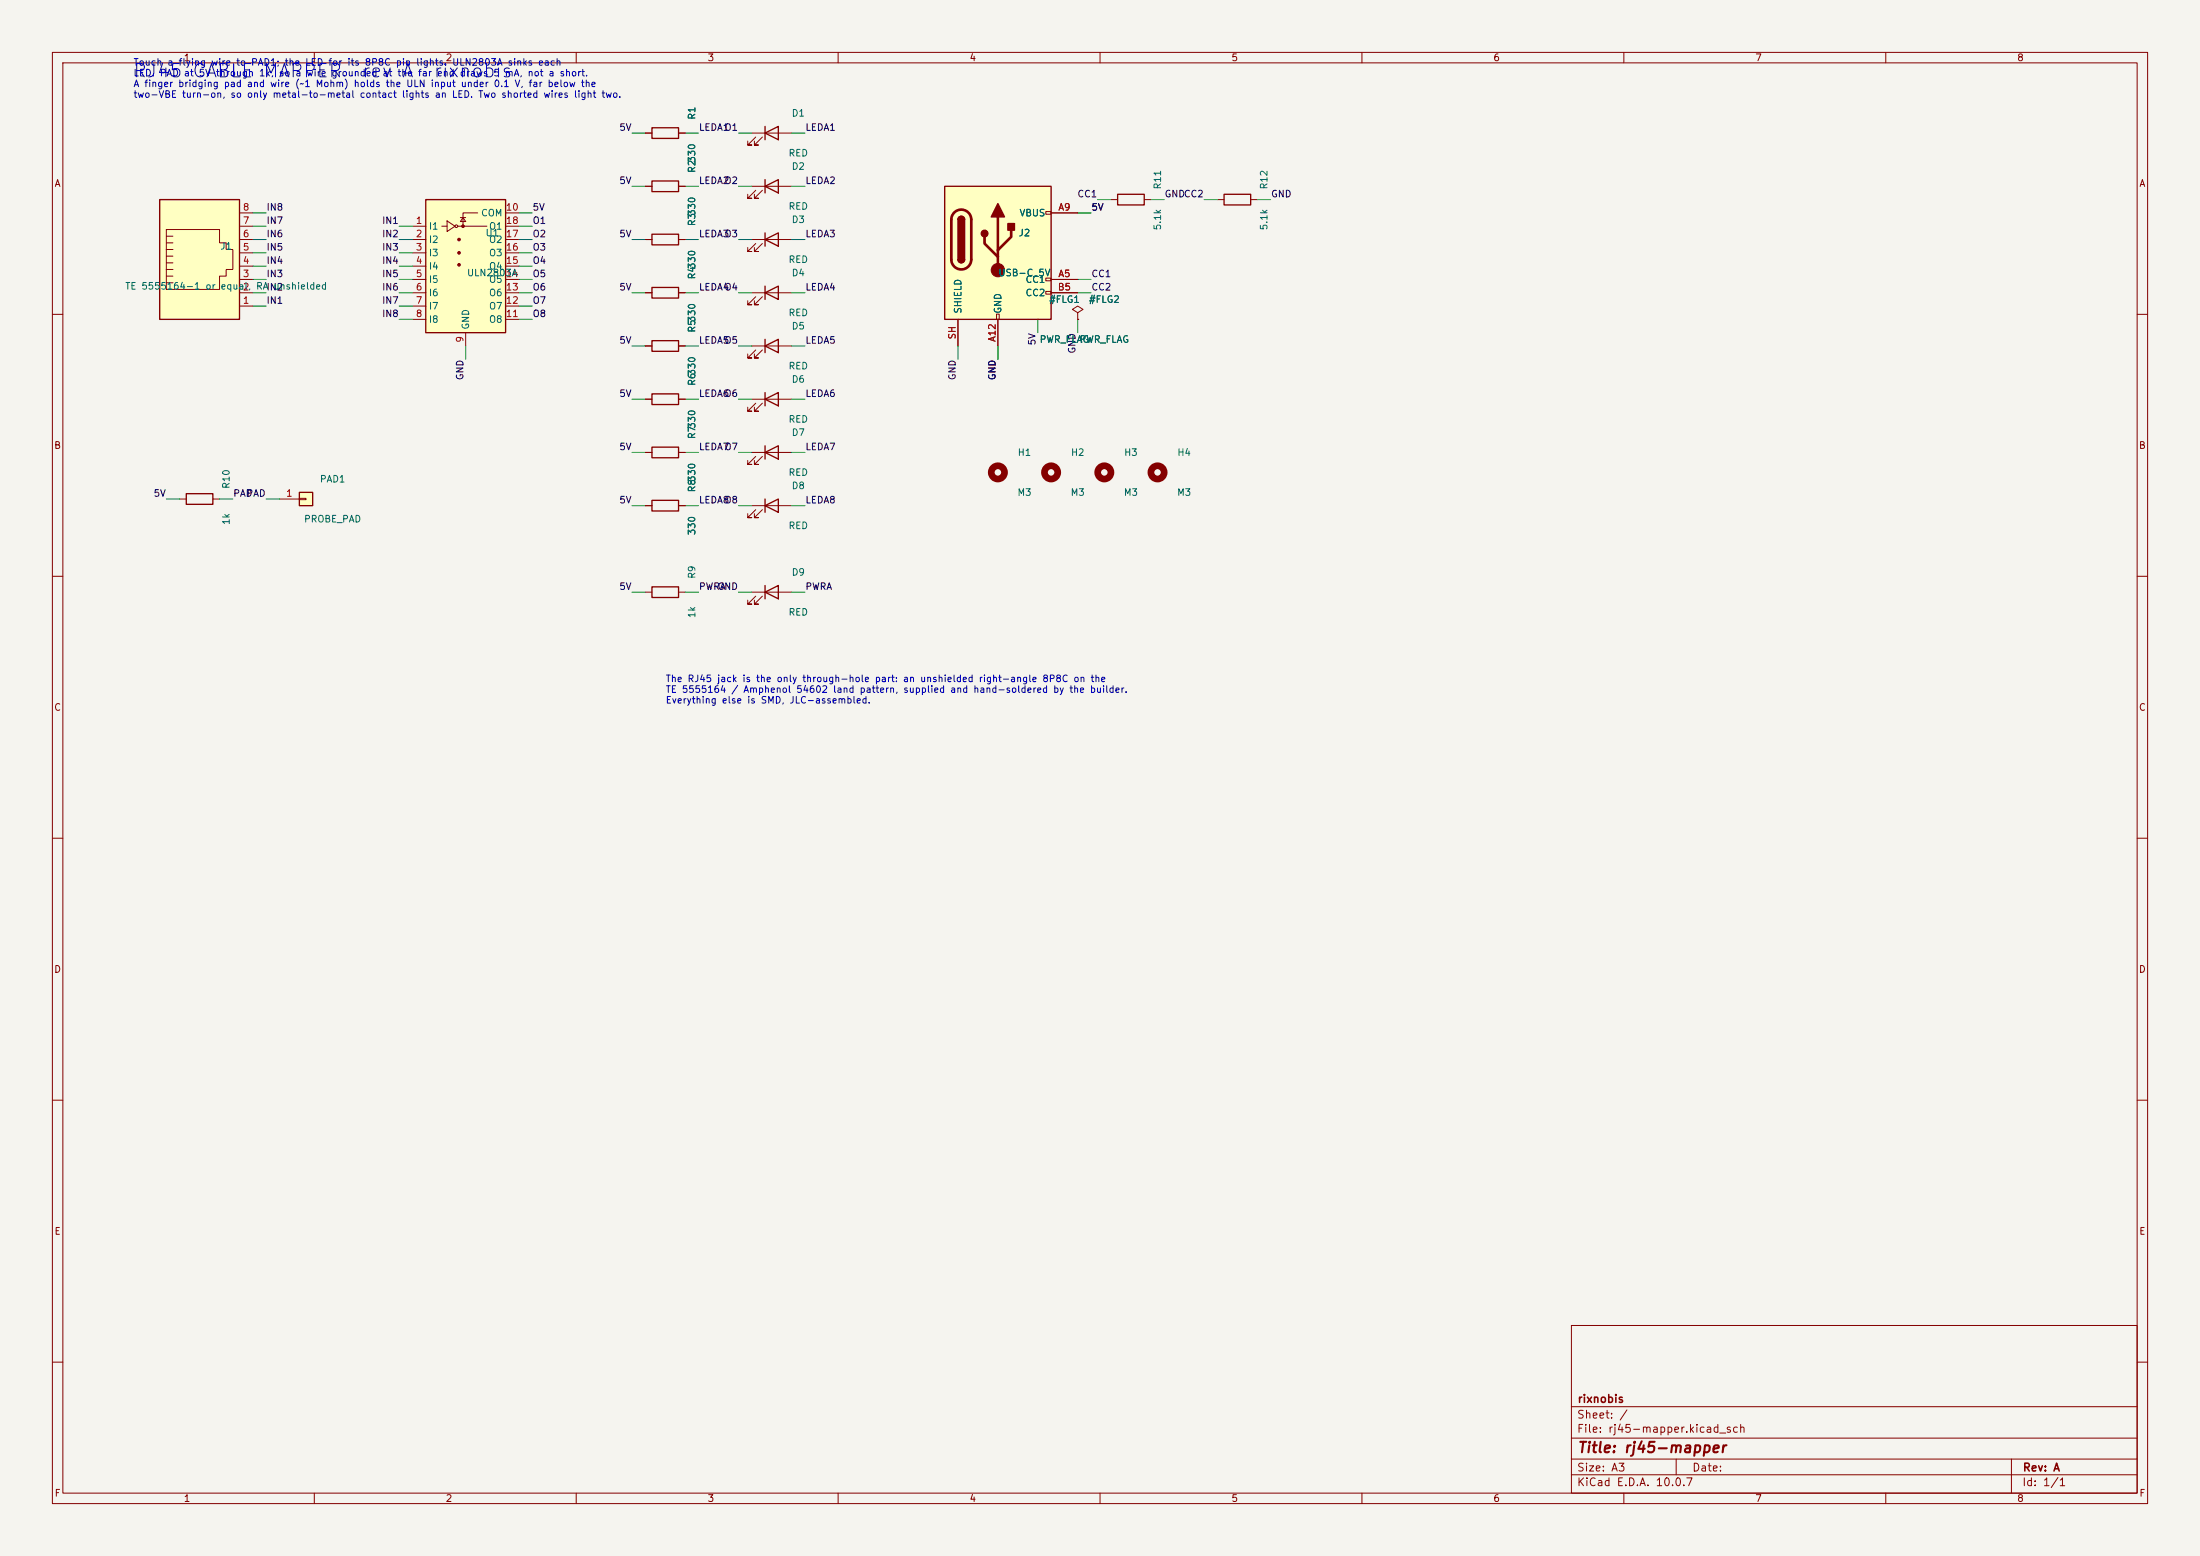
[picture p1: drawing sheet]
<svg xmlns="http://www.w3.org/2000/svg" width="420mm" height="297mm" viewBox="0 0 420 297" stroke-linecap="round" stroke-linejoin="round" font-family="sans-serif">
<path d="M0 0h420v297h-420z" fill="#f5f4ef" stroke="#f5f4ef" stroke-width=".19"/>
<g fill="none" stroke="#840000" stroke-width=".19">
<path d="M10 10h400v277h-400zM12 12h396v273h-396zM60 10v2M110 10v2M160 10v2M210 10v2M260 10v2M310 10v2M360 10v2M10 60h2M143.5 66h7.6M144.3 66.8l-1.6 1.5h.8h-.8v-.7"/>
<path d="M145.5 66.8l-1.5 1.5h.8h-.8v-.7M408 60h2M34.3 95.3h1.3M40.6 95.3h1.3M123.2 86.4h1.3M129.5 86.4h1.3M10 110h2M408 110h2M10 160h2M408 160h2M10 210h2M408 210h2"/>
<path d="M300 253h108v32h-108zM10 260h2M300 278.5h108M300 274.5h108M300 268.5h108M320 278.5v3M384 278.5v6.5M408 260h2M60 285v2M110 285v2M160 285v2M210 285v2"/>
<path d="M260 285v2M300 281.5h108M310 285v2M360 285v2"/>
</g>
<path d="M146 66l2.6-1.2v2.5zM146 64.8v2.5M35.6 94.2h5v2.1h-5zM124.5 85.3h5v2.1h-5z" fill="none" stroke="#840000" stroke-width=".25"/>
<path d="M57.1 94h2.6v2.5h-2.6z" fill="#ffffc2"/>
<path d="M146 76.2l2.6-1.3v2.6zM146 74.9v2.6M57.1 94h2.6v2.5h-2.6z" fill="none" stroke="#840000" stroke-width=".25"/>
<path d="M143.5 76.2h7.6M144.3 77l-1.6 1.5h.8h-.8v-.8M145.5 77l-1.5 1.5h.8h-.8v-.8M53.3 95.3h3.8M57.1 95.1h1.3v.3h-1.3z" fill="none" stroke="#840000" stroke-width=".19"/>
<path d="M30.5 38.1h15.2v22.9h-15.2z" fill="#ffffc2"/>
<g fill="none" stroke="#840000" stroke-width=".19">
<path d="M31.7 48.9h1.3M31.7 50.2h1.3M31.7 51.4h1.3M31.7 52.7h1.3M31.7 54h1.3M31.7 43.8h10.2v2.6h1.3v1.2h1.2v3.8h-1.2v1.3h-1.3v2.5h-10.2zM31.7 47.6h1.3M31.7 45.1h1.3M31.7 46.4h1.3M45.7 58.4h2.6M45.7 55.9h2.6M45.7 53.3h2.6"/>
<path d="M45.7 50.8h2.6M45.7 48.3h2.6M45.7 45.7h2.6M45.7 43.2h2.6M45.7 40.6h2.6M123.2 96.5h1.3M129.5 96.5h1.3M143.5 86.4h7.6M143.5 96.5h7.6M144.3 87.1l-1.6 1.5h.8h-.8v-.7M144.3 97.3l-1.6 1.5h.8h-.8v-.8M145.5 87.1l-1.5 1.5h.8h-.8v-.7"/>
<path d="M145.5 97.3l-1.5 1.5h.8h-.8v-.8M123.2 113h1.3M129.5 113h1.3M143.5 113h7.6M144.3 113.8l-1.6 1.5h.8h-.8v-.7M145.5 113.8l-1.5 1.5h.8h-.8v-.7"/>
</g>
<path d="M30.5 38.1h15.2v22.9h-15.2zM124.5 95.5h5v2h-5zM146 86.4l2.6-1.3v2.5zM146 96.5l2.6-1.2v2.5zM146 85.1v2.5M146 95.3v2.5M124.5 112h5v2h-5zM146 113l2.6-1.2v2.5zM146 111.8v2.5" fill="none" stroke="#840000" stroke-width=".25"/>
<path d="M81.3 38.1h15.2v25.4h-15.2z" fill="#ffffc2"/>
<g fill="none" stroke="#840000" stroke-width=".25">
<path d="M81.3 38.1h15.2v25.4h-15.2zM124.5 34.5h5v2.1h-5zM124.5 24.4h5v2h-5zM146 35.6l2.6-1.3v2.5zM146 25.4l2.6-1.3v2.6zM146 24.1v2.6M146 34.3v2.5M213.4 37.1h5v2h-5zM233.7 37.1h5.1v2h-5.1zM124.5 54.9h5v2h-5zM124.5 44.7h5v2h-5zM146 55.9l2.6-1.3v2.6z"/>
<path d="M146 45.7l2.6-1.2v2.5zM146 44.5v2.5M146 54.6v2.6M124.5 75.2h5v2h-5zM124.5 65h5v2.1h-5z"/>
</g>
<g fill="none" stroke="#840000" stroke-width=".19">
<path d="M123.2 35.6h1.3M123.2 25.4h1.3M129.5 35.6h1.3M129.5 25.4h1.3M143.5 35.6h7.6M143.5 25.4h7.6M144.3 36.3l-1.6 1.5h.8h-.8v-.7M144.3 26.2l-1.6 1.5h.8h-.8v-.8M145.5 36.3l-1.5 1.5h.8h-.8v-.7M145.5 26.2l-1.5 1.5h.8h-.8v-.8M212.1 38.1h1.3M218.4 38.1h1.3"/>
<path d="M232.4 38.1h1.3M238.8 38.1h1.2M78.7 43.2h2.6M78.7 45.7h2.6M78.7 48.3h2.6M78.7 50.8h2.6M78.7 53.3h2.6M78.7 55.9h2.6M78.7 58.4h2.6M84.3 43.2h1M85.3 42.2l1.6 1-1.6 1zM87.4 43.2h5.6"/>
<path d="M87.9 41.5h1M88.4 41.5l.5 .8h-1zM91.2 40.6h-2.8v2.6M96.5 43.2h2.6M96.5 45.7h2.6M96.5 48.3h2.6M96.5 50.8h2.6M96.5 53.3h2.6M96.5 55.9h2.6M96.5 58.4h2.6M96.5 40.6h2.6M123.2 45.7h1.3"/>
<path d="M123.2 55.9h1.3M129.5 45.7h1.3M129.5 55.9h1.3M143.5 45.7h7.6M143.5 55.9h7.6M144.3 56.6l-1.6 1.6h.8h-.8v-.8M144.3 46.5l-1.6 1.5h.8h-.8v-.8M145.5 56.6l-1.5 1.6h.8h-.8v-.8M145.5 46.5l-1.5 1.5h.8h-.8v-.8M198.1 59.7l1-.6-1-.7-1 .7 1 .6v1.3M205.7 59.7l1.1-.6-1.1-.7-1 .7 1 .6v1.3M78.7 61h2.6"/>
<path d="M88.9 63.5v2.5M96.5 61h2.6M123.2 76.2h1.3M123.2 66h1.3M129.5 76.2h1.3M129.5 66h1.3M198.1 61h.1M205.7 61h.1"/>
<circle cx="87.1" cy="43.2" r=".25"/>
</g>
<g fill="#840000" stroke="#840000" stroke-width=".19">
<circle cx="87.6" cy="45.7" r=".25"/>
<circle cx="87.6" cy="48.3" r=".25"/>
<circle cx="87.6" cy="50.5" r=".25"/>
<circle cx="88.4" cy="43.2" r=".25"/>
</g>
<circle cx="221" cy="90.2" r="1.27" fill="none" stroke="#840000" stroke-width="1.3"/>
<path d="M180.3 35.6h20.4v25.4h-20.4z" fill="#ffffc2"/>
<g fill="none" stroke="#840000" stroke-width=".19">
<path d="M123.2 25.4h1.3M123.2 35.6h1.3M129.5 25.4h1.3M129.5 35.6h1.3M123.2 55.9h1.3M123.2 45.7h1.3M129.5 55.9h1.3M129.5 45.7h1.3M190.2 59.9h.6v1.1h-.6zM199.6 40.4h1.1v.5h-1.1zM199.6 53.1h1.1v.5h-1.1zM199.6 55.6h1.1v.5h-1.1z"/>
<path d="M200.7 53.3h5M200.7 40.6h5M200.7 55.9h5M123.2 66h1.3M123.2 76.2h1.3M129.5 66h1.3M129.5 76.2h1.3M182.9 61v5M190.5 61v5M198.1 61h.1M205.7 61h.1M123.2 86.4h1.3"/>
<path d="M123.2 96.5h1.3M129.5 86.4h1.3M129.5 96.5h1.3"/>
</g>
<path d="M180.3 35.6h20.4v25.4h-20.4zM182.9 41.9a.64 .64 0 0 1 .6-.6 .64 .64 0 0 1 .6 .6M182.9 49.5a.64 .64 0 0 0 .6 .7 .64 .64 0 0 0 .6-.7" fill="none" stroke="#840000" stroke-width=".25"/>
<path d="M182.2 40.6a1.9 1.9 0 0 1 2-.4 1.9 1.9 0 0 1 1.2 1.7v7.6a1.91 1.91 0 0 1-1.9 1.9 1.91 1.91 0 0 1-1.9-1.9v-7.7l.2-.7zM188 45.2v1.3l2.5 2.5M190.5 41.4v10.2M193 43.9v1.3l-2.5 2.6" fill="none" stroke="#840000" stroke-width=".51"/>
<g fill="#840000" stroke="#840000" stroke-width=".25">
<path d="M182.9 41.9h1.2v7.6h-1.2z"/>
<path d="M183.1 41.5a.64 .64 0 0 1 .7-.2 .64 .64 0 0 1 .3 .6h-1.2z"/>
<path d="M182.9 49.5h1.2a.64 .64 0 0 1-.6 .7 .64 .64 0 0 1-.6-.7z"/>
<path d="M190.5 38.9l1.3 2.5h-2.6z"/>
<path d="M192.4 42.7h1.3v1.2h-1.3z"/>
<circle cx="188" cy="44.6" r=".63"/>
</g>
<circle cx="190.5" cy="51.6" r="1.27" fill="#840000" stroke="#840000" stroke-width=".19"/>
<g fill="none" stroke="#840000" stroke-width="1.3">
<circle cx="190.5" cy="90.2" r="1.27"/>
<circle cx="200.7" cy="90.2" r="1.27"/>
<circle cx="210.8" cy="90.2" r="1.27"/>
</g>
<g fill="none" stroke="#009600" stroke-width=".19">
<path d="M120.6 35.6h2.6M120.6 25.4h2.6M130.8 35.6h2.5M130.8 25.4h2.5M141 35.6h2.5M141 25.4h2.5M151.1 35.6h2.6M151.1 25.4h2.6M209.5 38.1h2.6M219.7 38.1h2.5M229.9 38.1h2.5M240 38.1h2.6"/>
<path d="M48.3 50.8h2.5M48.3 53.3h2.5M48.3 43.2h2.5M48.3 48.3h2.5M48.3 45.7h2.5M48.3 40.6h2.5M48.3 58.4h2.5M48.3 55.9h2.5M76.2 50.8h2.5M76.2 53.3h2.5M76.2 43.2h2.5M76.2 48.3h2.5"/>
<path d="M76.2 45.7h2.5M76.2 58.4h2.5M76.2 55.9h2.5M99.1 50.8h2.5M99.1 53.3h2.5M99.1 43.2h2.5M99.1 48.3h2.5M99.1 45.7h2.5M99.1 40.6h2.5M99.1 58.4h2.5M99.1 55.9h2.5M120.6 45.7h2.6"/>
<path d="M120.6 55.9h2.6M130.8 45.7h2.5M130.8 55.9h2.5M141 45.7h2.5M141 55.9h2.5M151.1 45.7h2.6M151.1 55.9h2.6M205.7 53.3h2.6M205.7 40.6h2.6M205.7 55.9h2.6M76.2 61h2.5M88.9 66v2.6"/>
<path d="M99.1 61h2.5M120.6 76.2h2.6M120.6 66h2.6M130.8 76.2h2.5M130.8 66h2.5M141 76.2h2.5M141 66h2.5M151.1 76.2h2.6M151.1 66h2.6M182.9 66v2.6M190.5 66v2.6M198.1 61v2.5"/>
<path d="M205.7 61v2.5M31.7 95.3h2.6M41.9 95.3h2.5M50.8 95.3h2.5M120.6 86.4h2.6M120.6 96.5h2.6M130.8 86.4h2.5M130.8 96.5h2.5M141 86.4h2.5M141 96.5h2.5M151.1 86.4h2.6M151.1 96.5h2.6"/>
<path d="M120.6 113h2.6M130.8 113h2.5M141 113h2.5M151.1 113h2.6"/>
</g>
<g font-size="2.5" fill="#0000c2">
<text x="25.2" y="15.4">RJ45 CABLE MAPPER</text>
<text x="68.9" y="15.4">rev A</text>
<text x="82.6" y="15.4">rixnobis</text>
</g>
<text font-size="2" fill="#840000" x="301" y="277.8">Title: rj45-mapper</text>
<g font-size="1.5" fill="#840000">
<text x="301" y="268.1">rixnobis</text>
<text x="300.9" y="273.8">File: rj45-mapper.kicad_sch</text>
<text x="300.9" y="271.1">Sheet: /</text>
<text x="300.9" y="281.2">Size: A3</text>
<text x="322.9" y="281.2">Date:</text>
<text x="386" y="281.2">Rev: A</text>
<text x="300.9" y="284">KiCad E.D.A. 10.0.7</text>
<text x="385.9" y="284">Id: 1/1</text>
</g>
<g font-size="1.3" fill="#840000">
<text x="35" y="12">1</text>
<text x="85" y="12">2</text>
<text x="135" y="12">3</text>
<text x="185" y="12">4</text>
<text x="235" y="12">5</text>
<text x="285" y="12">6</text>
<text x="335" y="12">7</text>
<text x="385" y="12">8</text>
<text x="10.3" y="36">A</text>
<text x="408.3" y="36">A</text>
<text x="10.2" y="86">B</text>
<text x="408.2" y="86">B</text>
<text x="10.2" y="136">C</text>
<text x="408.2" y="136">C</text>
<text x="10.2" y="186">D</text>
<text x="408.2" y="186">D</text>
<text x="10.3" y="236">E</text>
<text x="408.3" y="236">E</text>
<text x="10.3" y="286">F</text>
<text x="35" y="287">1</text>
<text x="85" y="287">2</text>
<text x="135" y="287">3</text>
<text x="185" y="287">4</text>
<text x="235" y="287">5</text>
<text x="285" y="287">6</text>
<text x="335" y="287">7</text>
<text x="385" y="287">8</text>
<text x="408.3" y="286">F</text>
</g>
<g font-size="1.3" fill="#0000c2">
<text x="25.4" y="12.8">Touch a flying wire to PAD1; the LED for its 8P8C pin lights. ULN2803A sinks each</text>
<text x="25.4" y="14.9">LED. PAD at 5V through 1k, so a wire grounded at the far end draws 5 mA, not a short.</text>
<text x="25.4" y="16.9">A finger bridging pad and wire (~1 Mohm) holds the ULN input under 0.1 V, far below the</text>
<text x="25.4" y="19">two-VBE turn-on, so only metal-to-metal contact lights an LED. Two shorted wires light two.</text>
<text x="127" y="130.5">The RJ45 jack is the only through-hole part: an unshielded right-angle 8P8C on the</text>
<text x="127" y="132.5">TE 5555164 / Amphenol 54602 land pattern, supplied and hand-soldered by the builder.</text>
<text x="127" y="134.6">Everything else is SMD, JLC-assembled.</text>
</g>
<g font-size="1.3" fill="#006464">
<text x="133" y="23" transform="rotate(-90 133 23)">R1</text>
<text x="151" y="22.6">D1</text>
<text x="133" y="33.1" transform="rotate(-90 133 33.1)">R2</text>
<text x="133" y="31.2" transform="rotate(-90 133 31.2)">330</text>
<text x="150.4" y="30.2">RED</text>
<text x="151" y="32.7">D2</text>
<text x="91.7" y="41.6">COM</text>
<text x="133" y="41.3" transform="rotate(-90 133 41.3)">330</text>
<text x="150.4" y="40.3">RED</text>
<text x="194.5" y="41.6">VBUS</text>
<text x="221.9" y="36.3" transform="rotate(-90 221.9 36.3)">R11</text>
<text x="242.3" y="36.3" transform="rotate(-90 242.3 36.3)">R12</text>
<text x="42" y="48">J1</text>
<text x="81.8" y="44.1">I1</text>
<text x="81.8" y="46.7">I2</text>
<text x="92.6" y="45.4">U1</text>
<text x="93.2" y="46.7">O2</text>
<text x="93.2" y="44.1">O1</text>
<text x="133" y="43.3" transform="rotate(-90 133 43.3)">R3</text>
<text x="151" y="42.9">D3</text>
<text x="194.4" y="45.4">J2</text>
<text x="221.9" y="44.1" transform="rotate(-90 221.9 44.1)">5.1k</text>
<text x="242.3" y="44.1" transform="rotate(-90 242.3 44.1)">5.1k</text>
<text x="81.8" y="49.2">I3</text>
<text x="81.8" y="51.8">I4</text>
<text x="89" y="53">ULN2803A</text>
<text x="93.2" y="51.8">O4</text>
<text x="93.2" y="49.2">O3</text>
<text x="133" y="53.4" transform="rotate(-90 133 53.4)">R4</text>
<text x="133" y="51.5" transform="rotate(-90 133 51.5)">330</text>
<text x="150.4" y="50.5">RED</text>
<text x="151" y="53">D4</text>
<text x="190.5" y="53">USB-C_5V</text>
<text x="23.8" y="55.6">TE 5555164-1 or equal, RAIN2</text>
<text x="52.1" y="55.6">unshielded</text>
<text x="81.8" y="54.3">I5</text>
<text x="81.8" y="56.8">I6</text>
<text x="81.8" y="59.4">I7</text>
<text x="93.2" y="59.4">O7</text>
<text x="93.2" y="56.8">O6</text>
<text x="93.2" y="54.3">O5</text>
<text x="183.8" y="60" transform="rotate(-90 183.8 60)">SHIELD</text>
<text x="191.5" y="60" transform="rotate(-90 191.5 60)">GND</text>
<text x="195.7" y="54.3">CC1</text>
<text x="195.7" y="56.8">CC2</text>
<text x="200.1" y="58.1">#FLG1</text>
<text x="207.8" y="58.1">#FLG2</text>
<text x="81.8" y="61.9">I8</text>
<text x="89.9" y="63" transform="rotate(-90 89.9 63)">GND</text>
<text x="93.2" y="61.9">O8</text>
<text x="133" y="63.6" transform="rotate(-90 133 63.6)">R5</text>
<text x="133" y="61.6" transform="rotate(-90 133 61.6)">330</text>
<text x="150.4" y="60.7">RED</text>
<text x="151" y="63.2">D5</text>
<text x="198.4" y="65.7">PWR_FLAG</text>
<text x="206" y="65.7">PWR_FLAG</text>
<text x="133" y="71.8" transform="rotate(-90 133 71.8)">330</text>
<text x="150.4" y="70.8">RED</text>
<text x="133" y="73.8" transform="rotate(-90 133 73.8)">R6</text>
<text x="151" y="73.4">D6</text>
<text x="133" y="83.9" transform="rotate(-90 133 83.9)">R7</text>
<text x="133" y="82" transform="rotate(-90 133 82)">330</text>
<text x="150.4" y="81">RED</text>
<text x="151" y="83.5">D7</text>
<text x="194.2" y="87.3">H1</text>
<text x="204.3" y="87.3">H2</text>
<text x="214.5" y="87.3">H3</text>
<text x="224.7" y="87.3">H4</text>
<text x="44.1" y="93.4" transform="rotate(-90 44.1 93.4)">R10</text>
<text x="61" y="92.4">PAD1</text>
<text x="133" y="94.1" transform="rotate(-90 133 94.1)">R8</text>
<text x="133" y="92.1" transform="rotate(-90 133 92.1)">330</text>
<text x="150.4" y="91.1">RED</text>
<text x="151" y="93.7">D8</text>
<text x="194.1" y="94.9">M3</text>
<text x="204.3" y="94.9">M3</text>
<text x="214.4" y="94.9">M3</text>
<text x="224.6" y="94.9">M3</text>
<text x="44.1" y="100.3" transform="rotate(-90 44.1 100.3)">1k</text>
<text x="57.9" y="100">PROBE_PAD</text>
<text x="150.4" y="101.3">RED</text>
<text x="133" y="102.3" transform="rotate(-90 133 102.3)">330</text>
<text x="133" y="110.6" transform="rotate(-90 133 110.6)">R9</text>
<text x="151" y="110.2">D9</text>
<text x="133" y="118.1" transform="rotate(-90 133 118.1)">1k</text>
<text x="150.4" y="117.8">RED</text>
</g>
<g font-size="1.3" fill="#0f0f0f">
<text x="118.1" y="25.3">5V</text>
<text x="133.3" y="25.3">LEDA1</text>
<text x="138.2" y="25.3">O1</text>
<text x="153.6" y="25.3">LEDA1</text>
<text x="118.1" y="35.4">5V</text>
<text x="133.3" y="35.4">LEDA2</text>
<text x="138.2" y="35.4">O2</text>
<text x="153.6" y="35.4">LEDA2</text>
<text x="50.8" y="40.5">IN8</text>
<text x="101.6" y="40.5">5V</text>
<text x="205.6" y="38">CC1</text>
<text x="208.3" y="40.5">5V</text>
<text x="222.2" y="38">GNDCC2</text>
<text x="242.5" y="38">GND</text>
<text x="50.8" y="45.6">IN6</text>
<text x="50.8" y="43.1">IN7</text>
<text x="72.8" y="43.1">IN1</text>
<text x="72.8" y="45.6">IN2</text>
<text x="101.6" y="45.6">O2</text>
<text x="101.6" y="43.1">O1</text>
<text x="118.1" y="45.6">5V</text>
<text x="133.3" y="45.6">LEDA3</text>
<text x="138.2" y="45.6">O3</text>
<text x="153.6" y="45.6">LEDA3</text>
<text x="50.8" y="50.7">IN4</text>
<text x="50.8" y="48.1">IN5</text>
<text x="50.8" y="53.2">IN3</text>
<text x="72.8" y="48.1">IN3</text>
<text x="72.8" y="53.2">IN5</text>
<text x="72.8" y="50.7">IN4</text>
<text x="101.6" y="48.1">O3</text>
<text x="101.6" y="50.7">O4</text>
<text x="101.6" y="53.2">O5</text>
<text x="208.3" y="53.2">CC1</text>
<text x="50.8" y="58.3">IN1</text>
<text x="72.8" y="58.3">IN7</text>
<text x="72.8" y="55.8">IN6</text>
<text x="101.6" y="58.3">O7</text>
<text x="101.6" y="55.8">O6</text>
<text x="118.1" y="55.8">5V</text>
<text x="133.3" y="55.8">LEDA4</text>
<text x="138.2" y="55.8">O4</text>
<text x="153.6" y="55.8">LEDA4</text>
<text x="208.3" y="55.8">CC2</text>
<text x="72.8" y="60.8">IN8</text>
<text x="101.6" y="60.8">O8</text>
<text x="118.1" y="65.9">5V</text>
<text x="133.3" y="65.9">LEDA5</text>
<text x="138.2" y="65.9">O5</text>
<text x="153.6" y="65.9">LEDA5</text>
<text x="198" y="66" transform="rotate(-90 198 66)">5V</text>
<text x="205.6" y="67.6" transform="rotate(-90 205.6 67.6)">GND</text>
<text x="88.8" y="72.7" transform="rotate(-90 88.8 72.7)">GND</text>
<text x="118.1" y="76.1">5V</text>
<text x="133.3" y="76.1">LEDA6</text>
<text x="138.2" y="76.1">O6</text>
<text x="153.6" y="76.1">LEDA6</text>
<text x="182.8" y="72.7" transform="rotate(-90 182.8 72.7)">GND</text>
<text x="190.4" y="72.7" transform="rotate(-90 190.4 72.7)">GND</text>
<text x="118.1" y="86.2">5V</text>
<text x="133.3" y="86.2">LEDA7</text>
<text x="138.2" y="86.2">O7</text>
<text x="153.6" y="86.2">LEDA7</text>
<text x="29.2" y="95.1">5V</text>
<text x="44.4" y="95.1">PAD</text>
<text x="46.9" y="95.1">PAD</text>
<text x="118.1" y="96.4">5V</text>
<text x="133.3" y="96.4">LEDA8</text>
<text x="138.2" y="96.4">O8</text>
<text x="153.6" y="96.4">LEDA8</text>
<text x="118.1" y="112.9">5V</text>
<text x="133.3" y="112.9">PWRA</text>
<text x="136.9" y="112.9">GND</text>
<text x="153.6" y="112.9">PWRA</text>
</g>
<g font-size="1.3" fill="#a90000">
<text x="46.3" y="40.5">8</text>
<text x="96.5" y="40.5">10</text>
<text x="201.9" y="40.5">A9</text>
<text x="46.3" y="45.6">6</text>
<text x="46.3" y="43">7</text>
<text x="79.3" y="43">1</text>
<text x="79.3" y="45.6">2</text>
<text x="96.5" y="45.6">17</text>
<text x="96.5" y="43">18</text>
<text x="46.3" y="53.2">3</text>
<text x="46.3" y="50.7">4</text>
<text x="46.3" y="48.1">5</text>
<text x="79.3" y="48.1">3</text>
<text x="79.3" y="50.7">4</text>
<text x="79.3" y="53.2">5</text>
<text x="96.5" y="53.2">14</text>
<text x="96.5" y="50.7">15</text>
<text x="96.5" y="48.1">16</text>
<text x="201.9" y="53.2">A5</text>
<text x="46.3" y="58.3">1</text>
<text x="46.3" y="55.7">2</text>
<text x="79.3" y="55.7">6</text>
<text x="79.3" y="58.3">7</text>
<text x="96.5" y="58.3">12</text>
<text x="96.5" y="55.7">13</text>
<text x="201.8" y="55.7">B5</text>
<text x="79.3" y="60.8">8</text>
<text x="88.8" y="65.5" transform="rotate(-90 88.8 65.5)">9</text>
<text x="96.5" y="60.8">11</text>
<text x="182.7" y="64.9" transform="rotate(-90 182.7 64.9)">SH</text>
<text x="190.4" y="65.4" transform="rotate(-90 190.4 65.4)">A12</text>
<text x="54.5" y="95.1">1</text>
</g>
</svg>
